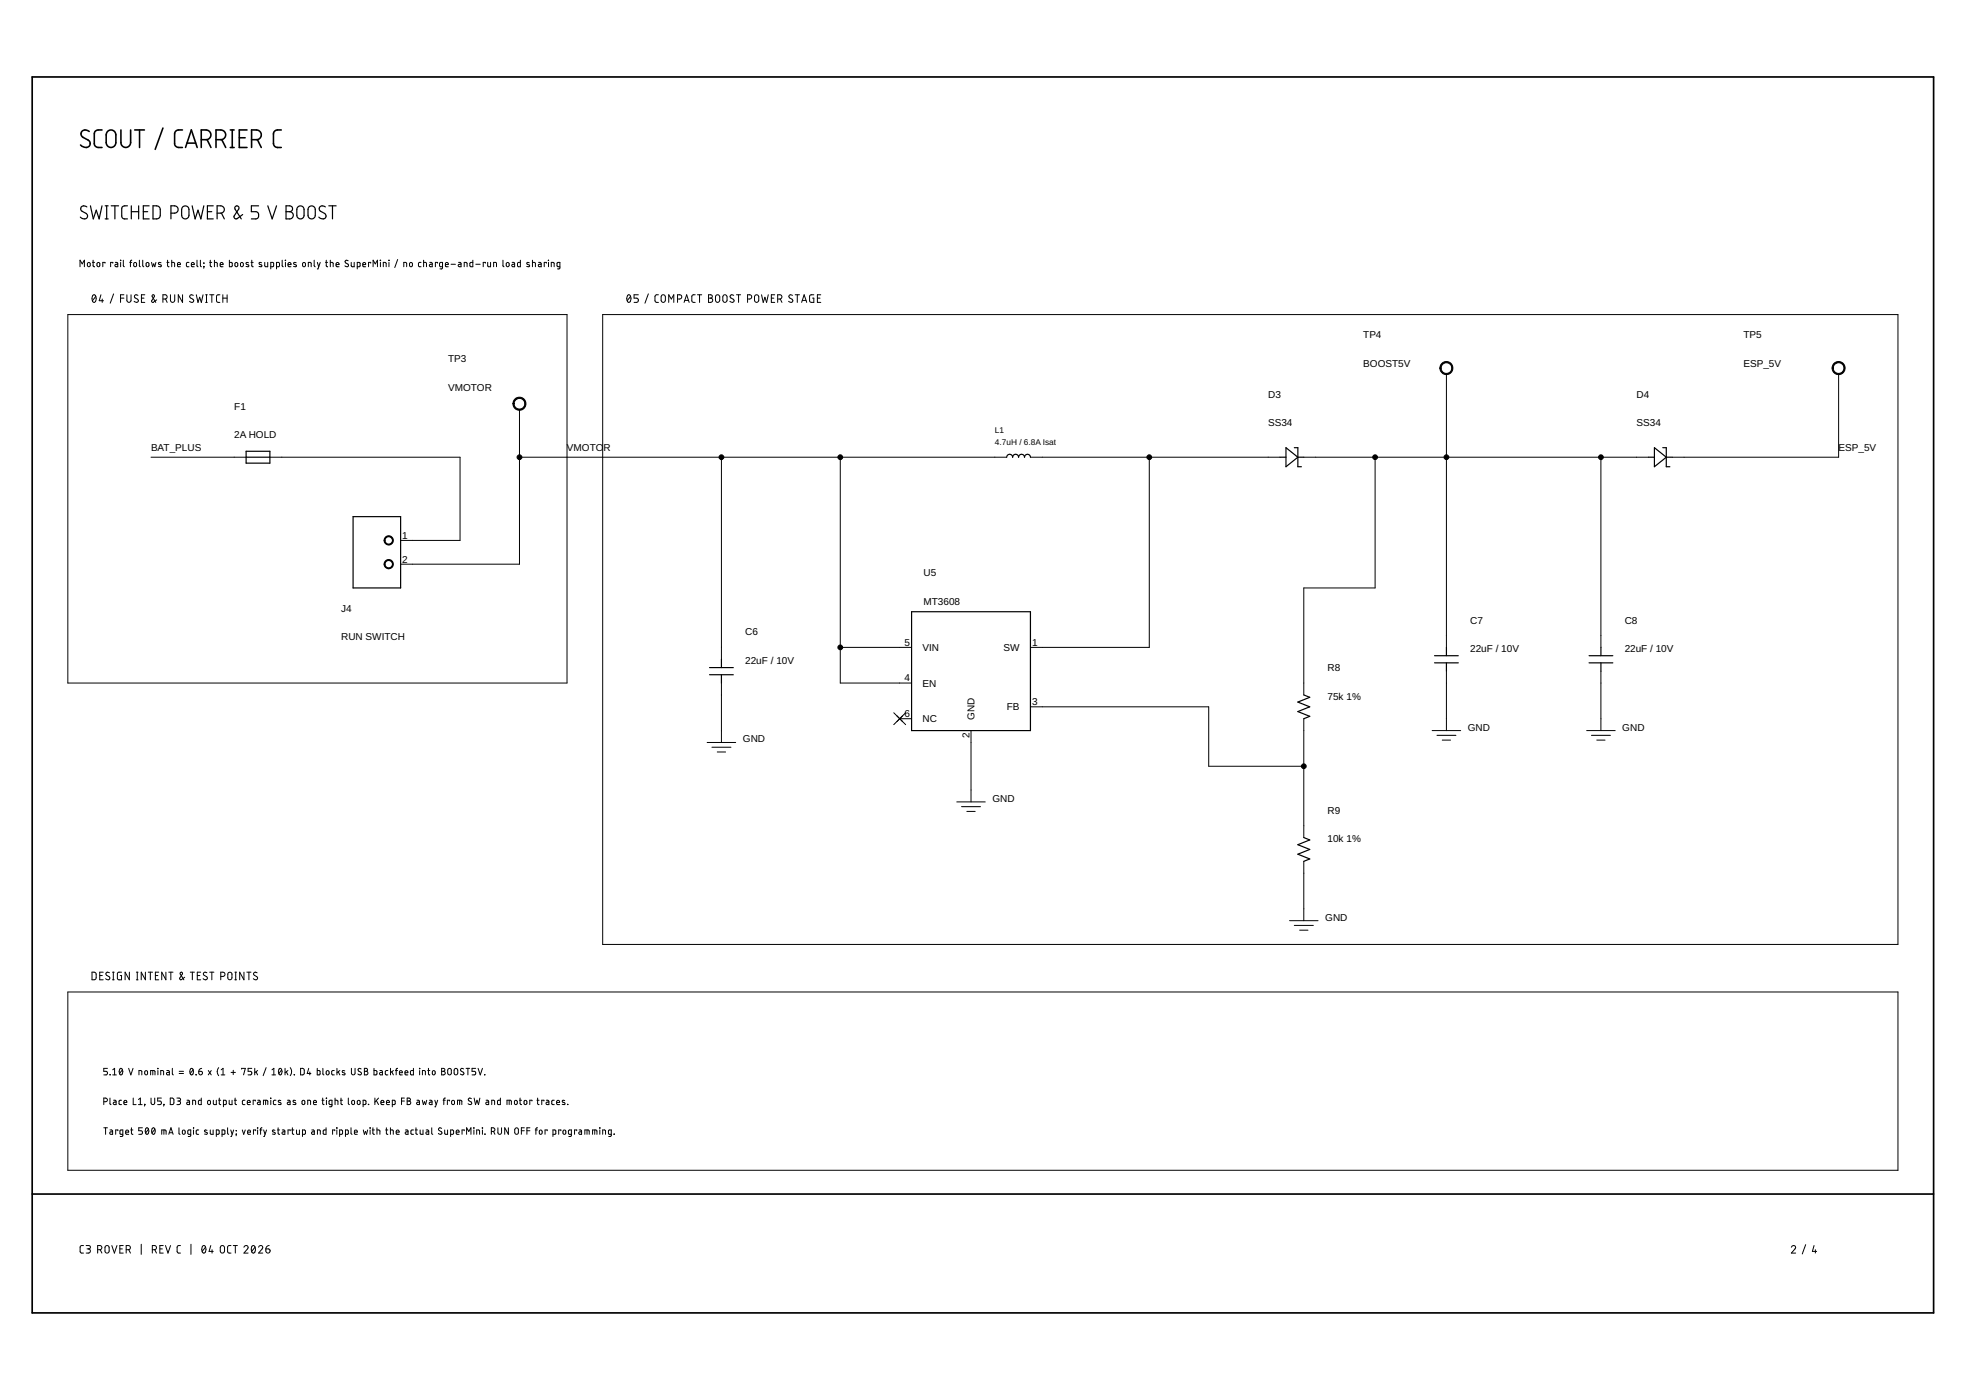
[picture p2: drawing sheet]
<svg xmlns="http://www.w3.org/2000/svg" width="420mm" height="297mm" viewBox="0 0 420 297" stroke-linecap="round" stroke-linejoin="round" font-family="sans-serif">
<path d="M6.9 16.4h406.3v264.2h-406.3zM6.9 255.2h406.3" fill="none" stroke="#000" stroke-width=".36"/>
<g fill="none" stroke="#000" stroke-width=".34">
<path d="M19.1 28.1a.95 .95 0 0 0-1.3-.3 .95 .95 0 0 0-.4 1.2l1.5 1a.89 .89 0 0 1 .2 1.2 .89 .89 0 0 1-1.3 .2l-.6-.4M21.8 27.8a1.42 1.42 0 0 0-1.5 .3l-.1 .5v2.1l.2 .6a1.6 1.6 0 0 0 1.4 .2M23 28.1a1.04 1.04 0 0 1 1.1-.2 1.04 1.04 0 0 1 .7 .9v1.7a1.04 1.04 0 0 1-1.1 1 1.04 1.04 0 0 1-1-1v-1.7zM25.8 27.8v2.7a1.04 1.04 0 0 0 1.1 1 1.04 1.04 0 0 0 1-1v-2.7M28.8 27.8h2.1M29.8 27.8v3.7M34.8 27.4l-1.6 4.5M39 27.8h-1.1l-.5 .5-.1 2.4 .3 .6a1.53 1.53 0 0 0 1.4 .2M39.6 31.5l1.3-3.7 1.2 3.7M40 30.6h1.8M43 29.8a1.8 1.8 0 0 0 1.8-.3 1.04 1.04 0 0 0 .2-1.1 1.04 1.04 0 0 0-1-.6h-1v3.7M44.3 29.8l.8 1.7"/>
<path d="M46.2 29.8a1.8 1.8 0 0 0 1.7-.3 1.04 1.04 0 0 0 .3-1.1 1.04 1.04 0 0 0-1-.6h-1v3.7M47.4 29.8l.8 1.7M49.2 31.5h.8M49.2 27.8h.8M49.6 27.8v3.7M51.1 29.4h1.3M52.8 27.8h-1.7v3.7h1.7M53.8 29.8a1.82 1.82 0 0 0 1.7-.3 1.04 1.04 0 0 0 .3-1.1 1.04 1.04 0 0 0-1-.6h-1v3.7M55 29.8l.8 1.7M60.1 27.8a1.42 1.42 0 0 0-1.5 .3l-.2 .5v2.1l.3 .6a1.53 1.53 0 0 0 1.4 .2"/>
</g>
<g fill="none" stroke="#000" stroke-width=".25">
<path d="M18.6 44.2a.7 .7 0 0 0-1.1-.1 .7 .7 0 0 0 0 1l.9 .5a.68 .68 0 0 1 .2 1 .68 .68 0 0 1-1 .1l-.4-.3M19.3 44l.6 2.8 .7-1.9 .6 1.9 .6-2.8M22.5 46.8h.6M22.5 44h.6M22.8 44v2.8M23.8 44h1.5M24.6 44v2.8M27.2 44l-.9 .1-.3 .5 .1 1.9 .3 .3h.8M28.1 44v2.8M28.1 45.2h1.5M29.6 44v2.8M30.6 45.2h1"/>
<path d="M31.9 44h-1.3v2.8h1.3M32.7 44h1l.4 .4 .1 1.6-.2 .6a1.41 1.41 0 0 1-1.3 .2zM36.5 45.6a1.36 1.36 0 0 0 1.4-.3 .78 .78 0 0 0 .1-.9 .78 .78 0 0 0-.7-.4h-.8v2.8M39.1 44.2a.79 .79 0 0 1 .8-.1 .79 .79 0 0 1 .5 .7v1.2a.78 .78 0 0 1-.8 .8 .78 .78 0 0 1-.8-.8v-1.2zM41.1 44l.6 2.8 .6-1.9 .6 1.9 .7-2.8M44.3 45.2h1M45.6 44h-1.3v2.8h1.3M46.4 45.6a1.36 1.36 0 0 0 1.4-.3 .78 .78 0 0 0 .1-.9 .78 .78 0 0 0-.7-.4h-.8v2.8M47.3 45.6l.6 1.2M51.9 45.8l-1.2 .9a.45 .45 0 0 1-.6-.1 .45 .45 0 0 1 0-.5l.9-1.4a.46 .46 0 0 0-.4-.7 .46 .46 0 0 0-.4 .7l1.4 2.1M55.3 44h-1.6v1.2h1a.79 .79 0 0 1 .6 .8 .79 .79 0 0 1-.6 .8h-1M57.2 44l1 2.8 .9-2.8"/>
<path d="M61.1 44h.8a.62 .62 0 0 1 .6 .6 .62 .62 0 0 1-.6 .6 .77 .77 0 0 1 .8 .8 .77 .77 0 0 1-.8 .8h-.8zM61.1 45.2h.8M63.7 44.2a.77 .77 0 0 1 .8-.1 .77 .77 0 0 1 .5 .7v1.2a.77 .77 0 0 1-.8 .8 .77 .77 0 0 1-.8-.8l.1-1.4zM66.1 44.2a.79 .79 0 0 1 .8-.1 .79 .79 0 0 1 .5 .7v1.2a.77 .77 0 0 1-.8 .8 .77 .77 0 0 1-.8-.8v-1.4zM69.5 44.2a.7 .7 0 0 0-1-.1 .7 .7 0 0 0 0 1l.9 .5a.68 .68 0 0 1 .1 1 .68 .68 0 0 1-.9 .1l-.5-.3M70.3 44h1.5M71.1 44v2.8M52.6 96.4h5.1v2.6h-5.1zM52.6 97.7h5.1M215.1 97.7a.63 .63 0 0 1 .7-.6 .63 .63 0 0 1 .6 .6 .63 .63 0 0 1 .6-.6 .63 .63 0 0 1 .7 .6 .63 .63 0 0 1 .6-.6 .63 .63 0 0 1 .6 .6 .63 .63 0 0 1 .7-.6 .63 .63 0 0 1 .6 .6M273.6 97.7h1.2M274.8 95.7l2.6 2-2.6 2z"/>
<path d="M276.6 95.7h.8v4h.7M277.4 97.7h1.2M352.3 97.7h1.3M353.6 95.7l2.5 2-2.5 2zM355.3 95.7h.8v4h.8M356.1 97.7h1.3M75.5 110.4h10.1v15.2h-10.1zM194.8 130.7h25.4v25.4h-25.4zM309.1 138.3v1.8M342.1 138.3v1.8M151.6 142.7h5.1M151.6 144.2h5.1"/>
<path d="M154.2 140.9v1.8M154.2 144.2v1.8M278.6 148.5l1.3 .5-2.5 1 2.5 1-2.5 1.1 2.5 1-1.3 .5M306.6 140.1h5.1M306.6 141.6h5.1M309.1 141.6v1.8M339.6 140.1h5.1M339.6 141.6h5.1M342.1 141.6v1.8M278.6 179l1.3 .5-2.5 1 2.5 1-2.5 1 2.5 1.1-1.3 .5"/>
</g>
<g fill="none" stroke="#000" stroke-width=".21">
<path d="M17.1 57v-1.4l.5 .8 .4-.8v1.4M18.8 56.2l.2-.1 .3 .2v.5l-.3 .2-.3-.3zM19.7 56.1h.5M19.9 55.6v1.3l.3 .1M20.8 56.2l.3-.1 .2 .2v.5l-.2 .2-.4-.3zM22.4 56.2v-.1h-.4v.9M24.1 56.2v-.1h-.5v.9M24.6 56.1h.5l.1 .2v.7h-.5l-.1-.2v-.2l.6-.1M25.7 55.6l.1 .1zM25.8 56.1v.9M26.4 55.6v1.2l.2 .2M27.7 56.1h.5"/>
<path d="M28.2 55.6l-.3 .1v1.3M28.7 56.2l.3-.1 .2 .2v.5l-.2 .2-.4-.2zM29.8 55.6v1.2l.2 .2M30.5 55.6v1.2l.2 .2M31.3 56.2l.3-.1 .2 .2v.5l-.2 .2-.4-.2zM32.4 56.1l.2 .9 .3-.6 .2 .6 .2-.9M34.4 56.2l-.3-.1-.3 .2 .7 .4v.2h-.6M35.7 56.1h.4M35.8 55.6v1.2l.3 .2M36.7 56.1l.6 .1v.8M36.7 55.6v1.4M37.9 56.5h.6a.32 .32 0 0 0-.2-.4 .32 .32 0 0 0-.4 .3l.1 .5 .5 .1"/>
<path d="M40.4 56.1h-.4l-.2 .2 .1 .6 .5 .1M40.9 56.5h.6a.32 .32 0 0 0-.2-.4 .32 .32 0 0 0-.4 .3v.5l.6 .1M42.1 55.6v1.3l.2 .1M42.8 55.6v1.2l.3 .2M43.6 57h.1M43.5 56.2h.1M43.6 57l-.1 .3M44.8 56.1h.5M44.9 55.6v1.2l.4 .2M45.8 56.1l.6 .1v.8M45.8 55.6v1.4M47.1 56.5h.6a.32 .32 0 0 0-.3-.4 .32 .32 0 0 0-.3 .3v.5l.6 .1"/>
<path d="M49 55.6v1.4h.5l.1-.8-.6-.1M50.3 56.2l.3-.1 .2 .3v.4l-.2 .2-.4-.2zM51.5 56.2l.3-.1 .2 .3v.4l-.2 .2-.4-.2zM53.1 56.2l-.3-.1-.2 .2 .6 .4v.2h-.6M53.6 56.1h.5M53.8 55.6v1.3l.3 .1M55.9 56.2l-.4-.1-.1 .2 .5 .4 .1 .2h-.6M56.6 56.1v.7l.2 .2h.4v-.9M57.9 57l.6-.1-.1-.8h-.5v1.4M59.1 57l.6-.1-.1-.8h-.5v1.4M60.3 55.6v1.2l.2 .2M61 55.6v.1z"/>
<path d="M61 56.1v.9M61.6 56.5h.6a.33 .33 0 0 0-.2-.4 .33 .33 0 0 0-.4 .3l.1 .6h.5M63.3 56.2l-.4-.1-.2 .2 .6 .4 .1 .2h-.7M64.8 56.2l.2-.1 .3 .2v.5l-.3 .2-.3-.2zM65.9 57v-.9l.6 .1v.8M67.1 55.6v1.2l.3 .2M67.8 56.1l.3 .9M68.4 56.1l-.4 1.4h-.2M69.6 56.1h.4M69.7 55.6v1.3l.3 .1M70.6 56.1l.6 .1v.8M70.6 55.6v1.4"/>
<path d="M71.8 56.5h.7a.33 .33 0 0 0-.3-.4 .33 .33 0 0 0-.4 .3l.1 .6h.6M74.4 55.7a.35 .35 0 0 0-.5 0 .35 .35 0 0 0 0 .5l.4 .2a.39 .39 0 0 1 0 .6 .39 .39 0 0 1-.6-.2M75.1 56.1v.7l.2 .2h.4v-.9M76.3 57l.6-.1v-.8h-.6v1.4M77.5 56.5h.6a.32 .32 0 0 0-.2-.4 .32 .32 0 0 0-.4 .3l.1 .5 .5 .1M79.2 56.2v-.1h-.4v.9M79.7 57v-1.4l.5 .8 .5-.8v1.4M81.3 55.6v.1zM81.3 56.1v.9M81.9 57v-.9l.6 .1v.8M83.1 55.6h.1M83.1 56.1v.9"/>
<path d="M85 55.5l-.6 1.7M86.3 57v-.9l.6 .1v.8M87.6 56.2l.3-.1 .2 .2v.5l-.2 .2-.4-.2zM90 56.1h-.4l-.2 .2 .1 .6 .5 .1M90.5 56.1l.6 .1v.8M90.5 55.6v1.4M91.8 56.1h.5l.1 .2v.7h-.5l-.1-.2v-.2l.6-.1M93.5 56.2v-.1h-.5v.9M94.6 57l-.6-.1 .1-.8h.5v1.1l-.2 .2-.4 .1M95.2 56.5h.6a.32 .32 0 0 0-.2-.4 .32 .32 0 0 0-.4 .3v.5l.6 .1M96.4 56.5h.9M98 56.1h.4l.1 .2v.7h-.4l-.2-.2 .1-.2 .5-.1"/>
<path d="M99.2 57v-.9l.6 .1v.8M101 55.6v1.4h-.5v-.8l.5-.1M101.7 56.5h.9M103.7 56.2v-.1h-.4v.9M104.2 56.1v.8l.3 .1h.3v-.9M105.5 57v-.9l.6 .1v.8M107.5 55.6v1.3l.2 .1M108.3 56.2l.3-.1 .2 .3v.4l-.2 .2-.4-.3zM109.5 56.1h.4l.1 .2v.7h-.5l-.1-.2v-.2l.6-.1M111.2 55.6v1.4h-.5l-.1-.8 .6-.1M113.1 56.2l-.3-.1-.2 .2 .6 .4v.2h-.6M113.8 56.1l.6 .1v.8"/>
<path d="M113.8 55.6v1.4M115.1 56.1h.4l.2 .2v.7h-.5l-.1-.4 .6-.1M116.8 56.2v-.1h-.5v.9M117.2 55.6h.1M117.2 56.1v.9M117.8 57v-.9l.6 .1v.8M119.7 57l-.6-.1v-.8h.6v1.1l-.2 .2-.4 .1M14.5 67.2h106.7v78.8h-106.7zM19.9 63.1l.2-.1a.97 .97 0 0 1 0 1.6 1.03 1.03 0 0 1-.2-1.5zM20.5 63.4l-.8 .9M21.6 63l-.4 1.3h.9M21.8 63.9v.7"/>
<path d="M24.3 62.8l-.7 2M25.8 63.7h.7M26.5 63h-.7v1.6M27.1 63v1.2a.44 .44 0 0 0 .5 .4 .44 .44 0 0 0 .4-.4v-1.2M29.5 63.1a.42 .42 0 0 0-.6-.1 .42 .42 0 0 0-.1 .6l.6 .3a.41 .41 0 0 1 0 .7 .41 .41 0 0 1-.6-.1l-.1-.1M30.2 63.7h.6M30.9 63h-.7v1.6h.7M33.5 64.1l-.7 .5a.27 .27 0 0 1-.3-.1 .27 .27 0 0 1-.1-.3l.6-.8a.26 .26 0 0 0-.2-.4 .26 .26 0 0 0-.3 .4l.8 1.2M34.8 63.9h.5a.46 .46 0 0 0 .4-.5 .46 .46 0 0 0-.4-.4h-.5v1.6M35.4 63.9l.3 .7M36.4 63v1.2a.46 .46 0 0 0 .5 .4 .46 .46 0 0 0 .4-.4v-1.2M39 63v1.6l-.9-1.6v1.6"/>
<path d="M41.3 63.1l-.2-.1a.37 .37 0 0 0-.5 .2 .37 .37 0 0 0 .1 .5l.5 .2a.37 .37 0 0 1 .1 .5 .37 .37 0 0 1-.5 .2l-.3-.2M42 63l.3 1.6 .4-1.1 .3 1.1 .4-1.6M43.9 63h.4M43.9 64.6h.4M44.1 63v1.6M44.8 63h.9M45.3 63v1.6M47 63h-.5l-.2 .4v1l.3 .2h.4M47.6 63.7h.9M47.6 63v1.6M48.5 63v1.6M128.8 67.2h276.8v134.6h-276.8z"/>
<path d="M134.2 63.1l.1-.1a.8 .8 0 0 1 .6 .6 .8 .8 0 0 1-.2 .8l-.3 .2a1.06 1.06 0 0 1-.2-1.5zM134.8 63.4l-.8 .9M136.4 63h-.9v.7h.6a.46 .46 0 0 1 .3 .5 .46 .46 0 0 1-.3 .4h-.6M138.6 62.8l-.8 2M140.7 63h-.5l-.2 .4 .1 1.1 .6 .1M141.4 63.1l.4-.1 .3 .1 .1 1.1a.46 .46 0 0 1-.5 .4 .46 .46 0 0 1-.4-.4zM142.9 64.6v-1.6l.6 .9 .5-.9v1.6M144.8 63.9h.4a.46 .46 0 0 0 .5-.5 .46 .46 0 0 0-.5-.4h-.4v1.6M146.2 64.6l.5-1.6 .6 1.6M146.3 64.2h.9M148.6 63h-.5l-.3 .4 .1 1 .3 .2h.4M149.1 63h.9"/>
<path d="M149.5 63v1.6M151.4 63h.5a.36 .36 0 0 1 .3 .4 .36 .36 0 0 1-.3 .3 .46 .46 0 0 1 .4 .5 .46 .46 0 0 1-.4 .4h-.5zM151.4 63.7h.5M153 63.1l.4-.1 .3 .1 .1 1.1a.46 .46 0 0 1-.4 .4 .46 .46 0 0 1-.5-.4zM154.6 63.1l.3-.1 .3 .1 .2 1.1a.46 .46 0 0 1-.5 .4 .46 .46 0 0 1-.4-.4zM156.8 63.1l-.5-.1-.3 .4 .1 .2 .6 .3a.4 .4 0 0 1 .1 .7 .4 .4 0 0 1-.7-.1l-.1-.1M157.4 63h.9M157.8 63v1.6M159.8 63.9h.4a.46 .46 0 0 0 .5-.5 .46 .46 0 0 0-.5-.4h-.4v1.6M161.4 63.1l.3-.1 .3 .1 .2 1.1a.46 .46 0 0 1-.5 .4 .46 .46 0 0 1-.5-.4zM162.8 63l.3 1.6 .4-1.1 .3 1.1 .4-1.6M164.8 63.7h.6"/>
<path d="M165.6 63h-.8v1.6h.8M166.2 63.9h.4a.46 .46 0 0 0 .5-.5 .46 .46 0 0 0-.5-.4h-.4v1.6M166.8 63.9l.3 .7M169.4 63.1l-.2-.1a.38 .38 0 0 0-.6 .1 .38 .38 0 0 0 .2 .6l.5 .2a.41 .41 0 0 1 0 .7 .41 .41 0 0 1-.6-.1l-.2-.1M169.9 63h1M170.4 63v1.6M171.3 64.6l.6-1.6 .5 1.6M171.4 64.2h.9M173.9 63h-.7l-.2 .2 .1 1.3 .8 .1v-.9h-.2M174.7 63.7h.5M175.4 63h-.7v1.6h.7M309.1 79.9v58.4"/>
<path d="M392.9 79.9v17.8h-35.5M32.3 97.7h20.3M57.7 97.7h40.6v17.8h-12.7M111 97.7h104.1M111 87.5v33.1h-25.4M154.2 97.7v43.2M179.6 97.7v48.3h15.2M220.2 97.7h53.4M245.6 97.7v40.6h-25.4M278.6 97.7h73.7M293.9 97.7v27.9h-15.3v22.9M342.1 97.7v40.6"/>
<path d="M179.6 138.3h15.2M151.1 158.7h6.1M152.1 159.7h4.1M154.2 146v12.7M191 152.3l2.5 2.6M191.7 153l1.2 1.2M192.3 153.6h2.5M192.9 153l-1.2 1.2M193.5 152.3l-2.5 2.6M207.5 156.1v15.3M220.2 151h38.1v12.7h20.3M278.6 153.6v25.4"/>
<path d="M306.1 156.1h6.1M307.1 157.1h4M308.2 158.2h1.8M309.1 143.4v12.7M339.1 156.1h6.1M340.1 157.1h4.1M341.2 158.2h1.8M342.1 143.4v12.7M153.3 160.7h1.8M204.5 171.4h6.1M205.5 172.4h4M206.6 173.4h1.8"/>
<path d="M275.6 196.7h6.1M276.6 197.8h4.1M277.7 198.8h1.8M278.6 184.1v12.6M14.5 212h391.1v38.1h-391.1zM19.7 207.8h.6l.2 .2v1.1l-.2 .2-.6 .1zM21.3 208.5h.6M22.1 207.8h-.8v1.6h.8M23.4 207.9l-.2-.1a.38 .38 0 0 0-.5 .1 .38 .38 0 0 0 .1 .5l.5 .3a.41 .41 0 0 1 0 .6 .41 .41 0 0 1-.6 0l-.1-.2M24 207.8h.4M24 209.4h.4M24.2 207.8v1.6"/>
<path d="M26 207.8h-.7l-.2 .2v1l.2 .4h.7v-.9h-.3M27.6 207.8v1.6l-.9-1.6v1.6M29.1 207.8h.4M29.1 209.4h.4M29.3 207.8v1.6M31.1 207.8v1.6l-.9-1.6v1.6M31.7 207.8h.9M32.1 207.8v1.6M33.2 208.5h.5M33.9 207.8h-.7v1.6h.7M35.5 207.8v1.6l-.9-1.6v1.6M36.1 207.8h.9"/>
<path d="M36.5 207.8v1.6M39.5 208.8l-.7 .5a.26 .26 0 0 1-.3 0 .26 .26 0 0 1-.1-.3l.6-.8a.26 .26 0 0 0-.3-.4 .26 .26 0 0 0-.2 .4l.8 1.2M40.7 207.8h.9M41.1 207.8v1.6M42.2 208.5h.5M42.9 207.8h-.7v1.6h.7M44.2 207.9l-.5-.1-.2 .3v.2l.6 .4a.38 .38 0 0 1 .2 .5 .38 .38 0 0 1-.5 .2l-.4-.3M44.8 207.8h.9M45.3 207.8v1.6M47.2 208.7h.4a.46 .46 0 0 0 .5-.5 .46 .46 0 0 0-.5-.4h-.4v1.6M48.8 207.9l.3-.1 .3 .1 .2 1a.44 .44 0 0 1-.5 .5 .44 .44 0 0 1-.4-.5zM50.2 207.8h.3"/>
<path d="M50.2 209.4h.3M50.4 207.8v1.6M52.1 207.8v1.6l-.9-1.6v1.6M52.7 207.8h.9M53.2 207.8v1.6M54.9 207.9l-.5-.1-.2 .3 .1 .2 .6 .4a.38 .38 0 0 1 .1 .5 .38 .38 0 0 1-.5 .2l-.4-.3M22.2 235.4h.4a.39 .39 0 0 0 .4-.4 .39 .39 0 0 0-.4-.3h-.4v1.4M23 228.3h-.8v.6h.4a.39 .39 0 0 1 .4 .4 .39 .39 0 0 1-.4 .4h-.4M23.5 234.7v1.2l.2 .2M23.5 229.7h.1M24.1 229.7h.8M24.1 228.6l.4-.3v1.4"/>
<path d="M24.3 235.1l.4 .1 .1 .2v.7l-.5-.1-.1-.2 .1-.2 .5-.1M25.6 228.4l.1-.1a.71 .71 0 0 1 .5 .7 .71 .71 0 0 1-.5 .7l-.2-.7zM26 235.1l-.5 .1-.1 .2 .1 .5 .5 .2M26.2 228.6l-.7 .8M26.5 235.6h.6a.32 .32 0 0 0-.2-.5 .32 .32 0 0 0-.4 .3v.5l.6 .2M27.5 228.3l.5 1.4 .4-1.4M28.5 234.7v1.4h.6M29.6 236.1h.8M29.6 235l.4-.3v1.4M29.7 229.7v-.9l.6 .1v.8M31 236.1h.1M31 236.1l-.1 .3"/>
<path d="M31.1 228.9l.2-.1 .2 .2v.5l-.2 .2-.4-.3zM32.2 229.7v-.9h.8l.1 .9M32.3 234.7v1a.39 .39 0 0 0 .4 .4 .39 .39 0 0 0 .4-.4v-1M32.7 228.8v.9M33.7 228.3h.1M33.7 228.8v.9M34.4 229.7v-.9l.5 .1 .1 .8M34.5 234.7h-.8v.6h.5a.39 .39 0 0 1 .3 .4 .39 .39 0 0 1-.3 .4h-.5M35.1 236.1h.1M35.1 236.1l-.1 .3M35.6 228.8h.5l.1 .2v.7h-.5l-.1-.4 .6-.1M36.4 234.7h.5l.2 .2v.9l-.2 .2-.5 .1z"/>
<path d="M36.8 228.3v1.2l.3 .2M37.8 234.7h.6l.2 .2-.2 .3-.4 .1M38.2 235.3a.38 .38 0 0 1 .4 .4 .38 .38 0 0 1-.4 .4h-.4M38.3 228.9h.9M38.3 229.4h.9M40 235.1l.4 .1 .1 .2v.7l-.5-.1-.1-.4 .6-.1M40.7 228.4l.3-.1a.83 .83 0 0 1 0 1.4 .85 .85 0 0 1-.3-1.3zM41.2 236.1v-1l.6 .1v.9M41.3 228.6l-.7 .8M41.9 229.7h.1M42.5 228.9h.4a.39 .39 0 0 1 .3 .5 .39 .39 0 0 1-.4 .3 .39 .39 0 0 1-.3-.4zM43 234.7v1.4l-.5-.1-.1-.8 .6-.1"/>
<path d="M43.1 228.3l-.5 .3-.1 .3M44.5 235.2l.2-.1 .3 .2v.6l-.3 .2-.3-.3zM44.5 228.8l.6 .9M45.1 228.8l-.6 .9M45.6 235.1v.7l.2 .3h.4v-1M46.7 235.1h.5M46.7 228.2l-.3 .8 .3 .9M46.9 234.7v1.1l.3 .3M47.3 228.6l.4-.3v1.4M47.3 229.7h.7M47.8 236.1l.5-.2v-.7l-.5-.1v1.4M49 235.1v.8l.2 .2h.4v-1"/>
<path d="M49.4 229.2h.9M49.8 228.7v.9M50.1 235.1h.4M50.2 234.7l.1 1.2 .2 .2M51.6 228.5v-.2h.8l-.4 1.4M52.3 235.1l-.4 .1-.1 .2v.5l.5 .2M52.9 235.6h.6a.32 .32 0 0 0-.3-.5 .32 .32 0 0 0-.3 .3v.5l.6 .2M53.8 228.3h-.8v.6h.5a.39 .39 0 0 1 .3 .4 .39 .39 0 0 1-.3 .4h-.5M54.4 228.3v1.4M54.6 235.3v-.2h-.5v1M54.7 229l.4 .7M55.1 228.8l-.7 .4"/>
<path d="M55.1 235.1l.4 .1 .1 .2v.7l-.5-.1-.1-.2 .1-.2 .5-.1M56.3 236.1v-1l.8 .1 .1 .9M56.8 235.1v1M56.9 228.2l-.7 1.7M57.8 234.7h.1M57.9 235.1v1M58.1 228.6l.4-.3v1.4M58.1 229.7h.8M59 235.1l-.5 .1-.1 .2 .1 .5 .5 .2M59.7 228.4l.1-.1a.71 .71 0 0 1 .5 .7 .71 .71 0 0 1-.5 .7l-.3-.7zM60 235.2l-.3-.1-.2 .3 .5 .3 .1 .2-.6 .1M60.2 228.6l-.6 .8"/>
<path d="M60.9 228.3v1.4M61.2 229l.3 .7M61.4 235.1l.5 .1 .1 .2v.7l-.5-.1-.1-.2v-.2l.6-.1M61.5 228.8l-.6 .4M62 228.2l.3 .8-.3 .9M62.9 229.7h.1M63.2 235.2l-.4-.1-.2 .3 .6 .3v.2l-.6 .1M64.2 228.3h.6l.2 .3v.9l-.2 .2h-.6zM64.6 235.2l.3-.1 .2 .2v.6l-.2 .2-.3-.2zM65.8 236.1v-1l.6 .1v.9M66 228.3l-.3 1.1h.7M66.2 229.1v.6"/>
<path d="M67 235.6h.6a.33 .33 0 0 0-.2-.5 .33 .33 0 0 0-.4 .3l.1 .6 .5 .1M67.8 228.3v1.4h.5l.1-.8-.6-.1M68.8 235.1h.5M69 234.7v1.2l.3 .2M69 228.3v1.3l.2 .1M69.7 234.7h.1zM69.8 235.1v1M69.8 228.9l.3-.1 .2 .3v.4l-.2 .2-.4-.3zM71 236.1l-.6-.2v-.7l.6-.1v1.2l-.2 .2h-.4M71.4 228.8h-.4l-.1 .2v.6l.5 .1M71.6 235.1l.6 .1v.9M71.6 234.7v1.4"/>
<path d="M72 228.3v1.4M72.3 229l.3 .7M72.6 228.8l-.6 .4M72.7 235.1h.5M72.9 234.7v1.2l.3 .2M73.7 228.9l-.4-.1-.2 .2 .6 .4v.2h-.6M74.4 234.7v1.1l.3 .3M75.1 228.3v1a.39 .39 0 0 0 .4 .4 .39 .39 0 0 0 .4-.4v-1M75.3 235.2l.2-.1 .3 .2v.6l-.3 .2-.3-.2zM76.5 235.2l.2-.1 .2 .2v.6l-.2 .2-.4-.3zM77.2 228.4l-.5-.1-.2 .3 .2 .3 .4 .2a.32 .32 0 0 1 .1 .5 .32 .32 0 0 1-.4 .1l-.3-.2M77.6 236.1l.6-.2-.1-.7-.5-.1v1.4"/>
<path d="M77.9 228.3l.6 .1v.3l-.2 .2a.38 .38 0 0 1 .3 .4 .38 .38 0 0 1-.3 .4h-.4zM77.9 228.9h.4M78.7 236.1h.1M79.9 228.3v1.4h.5l.1-.8-.6-.1M80.1 234.7v1.4M80.4 235.2l.5 .9M80.9 234.7l-.8 .8M81.2 228.8h.4l.1 .2v.7h-.4l-.2-.2 .1-.2 .5-.1M81.4 235.6h.6a.33 .33 0 0 0-.2-.5 .33 .33 0 0 0-.4 .3l.1 .6 .5 .1M82.6 235.6h.6a.33 .33 0 0 0-.2-.5 .33 .33 0 0 0-.4 .3l.1 .6 .5 .1M82.9 228.8h-.4l-.2 .2 .1 .6 .5 .1M83.5 228.3v1.4"/>
<path d="M83.7 229l.4 .7M83.8 236.1l.6-.2-.1-.7-.5-.1v1.4M84.1 228.8l-.6 .4M84.5 228.8h.5M85 228.3l-.3 .1v1.3M85.4 229.2h.6a.32 .32 0 0 0-.2-.4 .32 .32 0 0 0-.4 .3v.5l.6 .1M85.8 235.3h.6M86.4 234.7h-.6v1.4M86.6 229.2h.6a.32 .32 0 0 0-.3-.4 .32 .32 0 0 0-.3 .3v.5l.6 .1M87 234.7l.7 .1v.2l-.3 .3a.38 .38 0 0 1 .4 .4 .38 .38 0 0 1-.4 .4h-.4zM87 235.3h.4M88.3 228.3v1.4h-.5v-.8l.5-.1"/>
<path d="M89.1 235.1l.4 .1 .1 .2v.7l-.4-.1-.2-.2 .1-.2 .5-.1M89.6 228.3l.1 .1zM89.7 228.8v.9M90.3 235.1l.2 1 .2-.7 .3 .7 .2-1M90.3 229.7v-.9l.6 .1v.8M91.4 228.8h.5M91.6 228.3v1.3l.3 .1M91.8 235.1l.4 .1 .1 .2v.7l-.4-.1-.2-.2 .1-.2 .5-.1M92.5 228.9l.3-.1 .2 .3v.4l-.2 .2-.4-.2zM92.9 235.1l.3 1M93.5 235.1l-.4 1.4h-.2M94.4 228.3l.6 .1 .1 .3-.3 .2a.38 .38 0 0 1 .4 .4 .38 .38 0 0 1-.4 .4h-.4z"/>
<path d="M94.4 228.9h.4M94.7 235.1h.5M95.2 234.7l-.4 .2v1.2M95.8 228.4l.3-.1 .3 .1 .1 .9a.39 .39 0 0 1-.4 .4 .39 .39 0 0 1-.4-.4zM96.1 235.3v-.2h-.5v1M96.6 235.2l.3-.1 .2 .2v.6l-.2 .2-.4-.2zM97.2 228.4l.2-.1 .3 .1 .1 .9a.39 .39 0 0 1-.4 .4 .39 .39 0 0 1-.4-.4zM97.8 236.1v-1l.8 .1 .1 .9M98.2 235.1v1M99.1 228.4l-.5-.1-.2 .3 .6 .5a.35 .35 0 0 1 0 .6 .35 .35 0 0 1-.5-.1l-.1-.1M99.6 228.3h.8M100 228.3v1.4"/>
<path d="M100.7 234.8l-.4-.1-.2 .3 .6 .5a.39 .39 0 0 1-.1 .6 .39 .39 0 0 1-.6-.2M101.3 234.7l.3 1.4 .3-1 .4 1 .3-1.4M101.7 228.3h-.8v.6h.4a.39 .39 0 0 1 .4 .4 .39 .39 0 0 1-.4 .4h-.4M102.2 228.3l.4 1.4 .5-1.4M103.6 229.7h.1M103.9 235.1l.4 .1 .1 .2v.7l-.4-.1-.1-.4 .5-.1M105.1 236.1v-1l.6 .1v.9M106.9 234.7v1.4l-.5-.1-.1-.8 .6-.1M108.4 236.1v-1l.8 .1 .1 .9M108.8 235.1v1M110 235.2h.4l.2 .2-.1 .5-.2 .2-.3-.2zM111 235.1h.5"/>
<path d="M111.1 234.7v1.1l.4 .3M112.1 235.2h.4l.1 .2v.5l-.2 .2-.4-.2zM113.7 235.3v-.2h-.5v1M114.7 235.1h.5M114.9 234.7v1.1l.3 .3M116.2 235.3v-.2h-.4v1M116.8 235.1l.4 .1 .1 .2v.7l-.5-.1-.1-.4 .6-.1M118.4 235.1l-.4 .1-.1 .2v.5l.5 .2M119 235.6h.6a.33 .33 0 0 0-.2-.5 .33 .33 0 0 0-.4 .3l.1 .6 .5 .1M120.7 235.2l-.3-.1-.3 .3 .6 .3 .1 .2-.7 .1M121.3 236.1h.1M22.2 241h.8"/>
<path d="M22.6 241v1.4M23.5 241.5h.4l.2 .2v.7h-.5l-.1-.4 .6-.1M25.2 241.6v-.1h-.5v.9M26.2 242.4l-.5-.1v-.8h.5v1.1l-.1 .2-.4 .1M26.9 241.9h.6a.33 .33 0 0 0-.2-.4 .33 .33 0 0 0-.4 .3l.1 .6h.5M27.9 241.5h.5M28.1 241v1.2l.3 .2M30.4 241h-.7v.6h.4a.39 .39 0 0 1 .3 .4 .39 .39 0 0 1-.3 .4h-.4M31.2 241.1l.1-.1a.71 .71 0 0 1 .5 .7 .71 .71 0 0 1-.5 .7l-.3-.7zM31.7 241.3l-.6 .8M32.6 241.1l.2-.1a.83 .83 0 0 1 0 1.4 .87 .87 0 0 1-.2-1.3zM33.1 241.3l-.6 .8"/>
<path d="M34.6 242.4v-.9l.9 .1v.8M35 241.5v.9M36.1 242.4l.4-1.4 .5 1.4M36.2 242.1h.7M38.2 241v1.2l.3 .2M39.1 241.5h.4l.1 .3-.1 .4-.2 .2-.3-.2zM40.8 242.4l-.6-.1 .1-.8h.5v1.1l-.2 .2-.4 .1M41.3 241h.1M41.4 241.5v.9M42.5 241.5h-.5l-.1 .2 .1 .6 .5 .1M44.2 241.6l-.3-.1-.2 .2 .6 .4v.2h-.6M44.9 241.5l.1 .8 .2 .1h.4v-.9"/>
<path d="M46.2 242.4l.6-.1-.1-.8h-.5v1.4M47.5 242.4l.5-.1v-.8h-.5v1.4M48.6 241v1.2l.3 .2M49.3 241.5l.3 .9M49.9 241.5l-.4 1.4h-.2M50.5 242.4h.1M50.5 241.7h.1M50.5 242.4v.3M51.8 241.5l.3 .9 .3-.9M52.9 241.9h.6a.32 .32 0 0 0-.2-.4 .32 .32 0 0 0-.4 .3l.1 .5 .5 .1M54.6 241.6v-.1h-.4v.9M55 241l.1 .1z"/>
<path d="M55.1 241.5v.9M55.5 241.5h.5M56 241l-.3 .1v1.3M56.3 241.5l.3 .9M57 241.5l-.5 1.4h-.2M58.8 241.6l-.4-.1-.2 .2 .6 .4v.2h-.6M59.3 241.5h.5M59.4 241v1.2l.4 .2M60.3 241.5h.5l.1 .2v.7h-.5l-.1-.2v-.2l.6-.1M62 241.6v-.1h-.4v.9M62.3 241.5h.5M62.5 241v1.2l.3 .2"/>
<path d="M63.4 241.5v.8l.2 .1h.4v-.9M64.6 242.4l.6-.1v-.8h-.6v1.4M66.6 241.5h.5l.1 .2v.7h-.5l-.1-.4 .6-.1M67.8 242.4v-.9l.6 .1 .1 .8M69.7 241v1.4h-.5l-.1-.8 .6-.1M71.5 241.6v-.1h-.4v.9M71.9 241l.1 .1zM72 241.5v.9M72.6 242.4l.6-.1-.1-.8h-.5v1.4M73.8 242.4l.6-.1-.1-.8h-.5v1.4M75 241v1.2l.2 .2M75.7 241.9h.6a.32 .32 0 0 0-.2-.4 .32 .32 0 0 0-.4 .3l.1 .5 .5 .1"/>
<path d="M77.6 241.5l.3 .9 .2-.6 .2 .6 .3-.9M79.1 241v.1zM79.1 241.5v.9M79.5 241.5h.5M79.7 241v1.2l.3 .2M80.6 241.5l.6 .1v.8M80.6 241v1.4M82.4 241.5h.5M82.6 241v1.3l.3 .1M83.4 241.5l.6 .1 .1 .8M83.4 241v1.4M84.7 241.9h.6a.33 .33 0 0 0-.2-.4 .33 .33 0 0 0-.4 .3l.1 .6h.5"/>
<path d="M86.7 241.5h.4l.1 .2v.7h-.5l-.1-.4 .6-.1M88.4 241.5h-.5l-.1 .2 .1 .6 .5 .1M88.8 241.5h.4M88.9 241v1.2l.3 .2M89.8 241.5v.8l.2 .1h.4v-.9M91.1 241.5h.4l.1 .2v.7h-.4l-.1-.4 .5-.1M92.3 241v1.3l.2 .1M94.4 241.1l-.5-.1-.2 .3 .6 .5a.35 .35 0 0 1 0 .6 .35 .35 0 0 1-.5-.1l-.1-.1M95 241.5l.1 .8 .2 .1h.4v-.9M96.3 242.4l.6-.1-.1-.8h-.5v1.4M97.5 241.9h.6a.32 .32 0 0 0-.2-.4 .32 .32 0 0 0-.4 .3v.5l.6 .1M99.2 241.6v-.1h-.5v.9"/>
<path d="M99.7 242.4v-1.4l.5 .8 .4-.8v1.4M101.2 241h.1M101.3 241.5v.9M101.9 242.4v-.9l.6 .1v.8M103.1 241v.1zM103.1 241.5v.9M103.7 242.3h.1M105 241.8h.4a.39 .39 0 0 0 .4-.4 .39 .39 0 0 0-.4-.4h-.4v1.4M105.5 241.8l.3 .6M106.4 241v1a.39 .39 0 0 0 .4 .4 .39 .39 0 0 0 .4-.4v-1M108.6 241v1.4l-.7-1.4v1.4M110.1 241.1l.3-.1 .3 .1 .1 .9a.39 .39 0 0 1-.4 .4 .39 .39 0 0 1-.4-.4z"/>
<path d="M111.4 241.6h.7M112.1 241h-.7v1.4M112.6 241.6h.6M113.2 241h-.6v1.4M114.4 241.5h.5M114.9 241l-.4 .2v1.2M115.4 241.5h.3l.2 .3-.1 .4-.2 .2-.3-.2zM116.9 241.6v-.1h-.4v.9M118.2 242.4l.6-.1-.1-.8h-.5v1.4M119.9 241.6v-.1h-.5v.9M120.4 241.5h.3l.2 .2v.5l-.2 .2-.4-.2zM122.1 242.4l-.6-.1 .1-.8h.5v1.1l-.1 .2-.4 .1"/>
<path d="M123.3 241.6v-.1h-.5v.9M123.8 241.5h.4l.1 .2v.7h-.5l-.1-.2v-.2l.6-.1M125 242.4v-.9l.9 .1v.8M125.5 241.5v.9M126.6 242.4v-.9l.9 .1 .1 .8M127.1 241.5v.9M128.1 241l.1 .1zM128.2 241.5v.9M128.8 242.4v-.9l.6 .1v.8M130.6 242.4l-.6-.1 .1-.8h.5v1.1l-.1 .2-.4 .1M131.2 242.4h.1M17.8 266.2h-.5l-.2 .3v1.1l.2 .2h.5"/>
<path d="M18.4 266.2h.6a.36 .36 0 0 1 .3 .3 .36 .36 0 0 1-.3 .4h-.4M18.9 266.9a.44 .44 0 0 1 .4 .4 .44 .44 0 0 1-.4 .5h-.5M20.9 267.1h.4a.44 .44 0 0 0 .5-.5 .44 .44 0 0 0-.5-.4h-.4v1.6M21.4 267.1l.4 .7M22.6 266.3l.3-.1 .3 .1 .1 1a.44 .44 0 0 1-.4 .5 .44 .44 0 0 1-.5-.5zM23.9 266.2l.5 1.6 .6-1.6M25.6 266.9h.6M26.3 266.2h-.7v1.6h.7M27 267.1h.4a.44 .44 0 0 0 .5-.5 .44 .44 0 0 0-.5-.4h-.4v1.6M27.5 267.1l.4 .7M30.2 265.9v2.2M32.6 267.1h.4a.44 .44 0 0 0 .4-.5 .44 .44 0 0 0-.4-.4h-.4v1.6"/>
<path d="M33.1 267.1l.3 .7M34.2 266.9h.5M34.9 266.2h-.7v1.6h.7M35.4 266.2l.5 1.6 .5-1.6M38.6 266.2h-.5l-.3 .3 .1 1.1 .2 .2h.5M40.8 265.9v2.2M43.3 266.3l.3-.1a.93 .93 0 0 1 0 1.6 1.02 1.02 0 0 1-.3-1.5zM43.9 266.5l-.7 .9M45 266.2l-.3 1.2h.9M45.3 267.1v.7M47.2 266.3l.3-.1 .3 .1 .2 1a.46 .46 0 0 1-.5 .5 .46 .46 0 0 1-.4-.5zM49.4 266.2h-.5l-.3 .3 .1 1.1 .2 .2h.5"/>
<path d="M49.8 266.2h.9M50.3 266.2v1.6M52.1 266.5a.44 .44 0 0 1 .7-.3 .44 .44 0 0 1 .1 .7l-.8 .9h.9M53.9 266.3l.2-.1a.95 .95 0 0 1 0 1.6 1 1 0 0 1-.2-1.5zM54.5 266.5l-.7 .9M55.3 266.5a.44 .44 0 0 1 .6-.3 .44 .44 0 0 1 .1 .7l-.7 .9h.9M56.8 266.9h.6a.45 .45 0 0 1 .3 .5 .45 .45 0 0 1-.5 .4 .45 .45 0 0 1-.4-.5zM57.5 266.2l-.4 .1-.3 .6M382.8 266.5a.44 .44 0 0 1 .7-.3 .44 .44 0 0 1 .1 .7l-.8 .9h1M385.9 266l-.7 2M387.7 266.2l-.4 1.2h.9M388 267.1v.7"/>
</g>
<g fill="#000" stroke="#000" stroke-width=".21">
<path d="M308.1 77.7a1.39 1.39 0 0 1 2.2 .2 1.39 1.39 0 0 1-.8 2.1 1.39 1.39 0 0 1-1.8-1.3h.3a1.14 1.14 0 0 1 1.6-1.1 1.14 1.14 0 0 1 .3 1.9 1.14 1.14 0 0 1-1.9-.5v-.3h-.3z" fill-rule="evenodd"/>
<path d="M391.9 77.7a1.4 1.4 0 0 1 2.2 .2 1.4 1.4 0 0 1-.8 2.1 1.4 1.4 0 0 1-1.8-1.3h.3a1.14 1.14 0 0 1 1.7-1 1.14 1.14 0 0 1 .1 1.9 1.14 1.14 0 0 1-1.8-.6v-.3h-.3z" fill-rule="evenodd"/>
<path d="M110 85.3a1.4 1.4 0 0 1 2.2 .2 1.4 1.4 0 0 1-.8 2.1 1.4 1.4 0 0 1-1.8-1.3h.3a1.14 1.14 0 0 1 1.7-1 1.14 1.14 0 0 1 .1 2 1.14 1.14 0 0 1-1.8-.7v-.3h-.3z" fill-rule="evenodd"/>
<path d="M82.5 114.7a.99 .99 0 0 1 1.5 .4 .99 .99 0 0 1-.7 1.3 .99 .99 0 0 1-1.2-.9h.2a.8 .8 0 0 1 1.1-.8 .8 .8 0 0 1 .2 1.3 .8 .8 0 0 1-1.3-.3v-.2h-.2v-.3z" fill-rule="evenodd"/>
<path d="M82.5 119.8a.99 .99 0 0 1 1.5 .3 .99 .99 0 0 1-.7 1.4 .99 .99 0 0 1-1.2-.9h.2a.8 .8 0 0 1 1.1-.8 .8 .8 0 0 1 .2 1.3 .8 .8 0 0 1-1.3-.3v-.2h-.2v-.3z" fill-rule="evenodd"/>
<circle cx="111" cy="97.7" r=".51"/>
<circle cx="154.2" cy="97.7" r=".51"/>
<circle cx="179.6" cy="97.7" r=".51"/>
<circle cx="245.6" cy="97.7" r=".51"/>
<circle cx="293.9" cy="97.7" r=".51"/>
<circle cx="309.1" cy="97.7" r=".51"/>
<circle cx="342.1" cy="97.7" r=".51"/>
<circle cx="179.6" cy="138.3" r=".51"/>
<circle cx="278.6" cy="163.7" r=".51"/>
</g>
<g font-size="2.1">
<text x="95.8" y="77.4">TP3</text>
<text x="291.3" y="72.3">TP4</text>
<text x="372.6" y="72.3">TP5</text>
<text x="95.8" y="83.5">VMOTOR</text>
<text x="291.3" y="78.4">BOOST5V</text>
<text x="372.6" y="78.4">ESP_5V</text>
<text x="50.1" y="87.5">F1</text>
<text x="271" y="85">D3</text>
<text x="349.8" y="85">D4</text>
<text x="50.1" y="93.6">2A HOLD</text>
<text x="271" y="91.1">SS34</text>
<text x="349.8" y="91.1">SS34</text>
<text x="32.3" y="96.4">BAT_PLUS</text>
<text x="121.2" y="96.4">VMOTO</text>
<text x="129" y="96.4">R</text>
<text x="392.9" y="96.4">ESP_5V</text>
<text x="86" y="115.1">1</text>
<text x="86" y="120.2">2</text>
<text x="197.4" y="123.1">U5</text>
<text x="72.9" y="130.7">J4</text>
<text x="197.4" y="129.2">MT3608</text>
<text x="72.9" y="136.8">RUN SWITCH</text>
<text x="159.3" y="135.8">C6</text>
<text x="193.3" y="138">5</text>
<text x="220.6" y="138">1</text>
<text x="314.2" y="133.3">C7</text>
<text x="347.2" y="133.3">C8</text>
<text x="159.3" y="141.9">22uF / 10V</text>
<text x="197.2" y="139.1">VIN</text>
<text x="214.5" y="139.1">SW</text>
<text x="283.7" y="143.4">R8</text>
<text x="314.2" y="139.4">22uF / 10V</text>
<text x="347.2" y="139.4">22uF / 10V</text>
<text x="193.3" y="145.6">4</text>
<text x="197.2" y="146.7">EN</text>
<text x="283.7" y="149.5">75k 1%</text>
<text x="193.3" y="153.2">6</text>
<text x="197.2" y="154.3">NC</text>
<text x="208.3" y="153.8" transform="rotate(-90 208.3 153.8)">GND</text>
<text x="215.2" y="151.8">FB</text>
<text x="220.6" y="150.7">3</text>
<text x="158.8" y="158.7">GND</text>
<text x="207.2" y="157.7" transform="rotate(-90 207.2 157.7)">2</text>
<text x="313.7" y="156.1">GND</text>
<text x="346.7" y="156.1">GND</text>
<text x="212.1" y="171.4">GND</text>
<text x="283.7" y="173.9">R9</text>
<text x="283.7" y="180">10k 1%</text>
<text x="283.2" y="196.8">GND</text>
</g>
<g font-size="1.8">
<text x="212.6" y="95.2">4.7uH / 6.8A Isat</text>
<text x="212.6" y="92.6">L1</text>
</g>
</svg>
